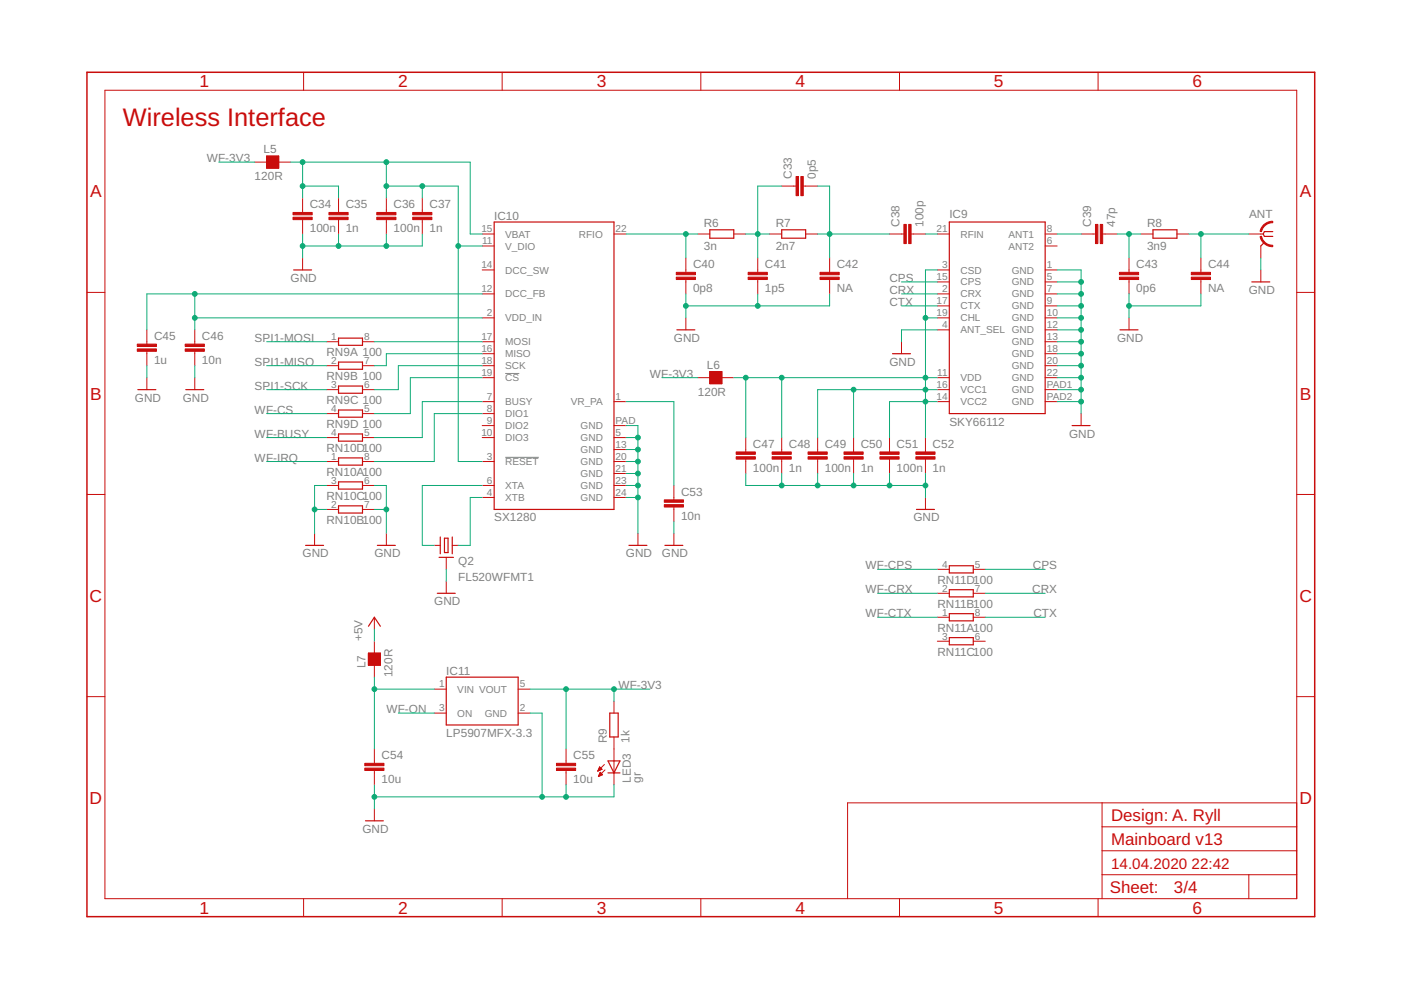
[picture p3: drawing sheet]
<svg xmlns="http://www.w3.org/2000/svg" width="297mm" height="210mm" viewBox="0 0 297 210" stroke-linecap="round" stroke-linejoin="round" font-family="sans-serif">
<path d="M107.1 79.2h3M107.1 97h7.1" fill="none" stroke="#808080" stroke-width=".21"/>
<g fill="none" stroke="#c90d0c" stroke-width=".21">
<path d="M22.2 19.1h252.7v171.4h-252.7zM64.4 15.3v3.8M106.5 15.3v3.8M148.6 15.3v3.8M190.7 15.3v3.8M232.8 15.3v3.8M54 34.4h7.6M165.7 39.5h3.1M170.3 39.5h3.1M64.2 42v3M64.2 46.6v3M64.2 54.7v2.5"/>
<path d="M71.8 42v3M71.8 46.6v3M81.9 42v3M81.9 46.6v3M89.5 42v3M89.5 46.6v3M102.2 52.2h2.6M102.2 57.2h2.6M102.2 49.6h2.6M130.2 49.6h2.5M145.4 54.7v3M145.4 59.3v3"/>
<path d="M148 49.6h2.5M155.6 49.6h2.5M160.7 54.7v3M160.7 59.3v3M163.2 49.6h2.5M170.8 49.6h2.6M175.9 54.7v3M175.9 59.3v3M188.6 49.6h3M193.2 49.6h3M198.7 57.2h2.6M198.7 49.6h2.6"/>
<path d="M198.7 59.8h2.6M221.6 52.2h2.5M221.6 57.2h2.5M221.6 49.6h2.5M221.6 59.8h2.5M229.2 49.6h3.1M233.8 49.6h3M239.4 54.7v3M239.4 59.3v3M241.9 49.6h2.6M249.5 49.6h2.6M254.6 54.7v3"/>
<path d="M254.6 59.3v3M264.8 49.6h3M267.3 52.2v2.5M267.3 57.2v2.6M18.4 62h3.8M31.1 69.9v3.1M31.1 74.5v3M41.3 69.9v3.1M41.3 74.5v3M69.2 72.5h2.6M69.2 77.5h2.6M76.9 72.5h2.5"/>
<path d="M76.9 77.5h2.5M102.2 67.4h2.6M102.2 62.3h2.6M102.2 75h2.6M102.2 72.5h2.6M102.2 77.5h2.6M145.4 67.4v2.5M191.1 72.5v2.5M198.7 67.4h2.6M198.7 62.3h2.6M198.7 64.9h2.6M198.7 69.9h2.6"/>
<path d="M221.6 67.4h2.5M221.6 62.3h2.5M221.6 75h2.5M221.6 72.5h2.5M221.6 77.5h2.5M221.6 64.9h2.5M221.6 69.9h2.5M239.4 67.4v2.5M274.9 62h3.8M31.1 80.1v2.5M41.3 80.1v2.5M69.2 97.9h2.6"/>
<path d="M69.2 87.7h2.6M69.2 92.8h2.6M69.2 82.6h2.6M76.9 97.9h2.5M76.9 87.7h2.5M76.9 92.8h2.5M76.9 82.6h2.5M102.2 85.2h2.6M102.2 97.9h2.6M102.2 90.2h2.6M102.2 87.7h2.6M102.2 92.8h2.6"/>
<path d="M102.2 80.1h2.6M130.2 85.2h2.5M130.2 97.9h2.5M130.2 90.2h2.5M130.2 92.8h2.5M130.2 95.3h2.5M148 80.1h7.6M158.1 92.8v3M158.1 97.3v3.1M165.7 92.8v3M165.7 97.3v3.1M173.4 92.8v3"/>
<path d="M173.4 97.3v3.1M181 92.8v3M181 97.3v3.1M188.6 92.8v3M188.6 97.3v3.1M196.2 92.8v3M196.2 97.3v3.1M198.7 85.2h2.6M198.7 80.1h2.6M198.7 82.6h2.6M221.6 85.2h2.5M221.6 80.1h2.5"/>
<path d="M221.6 82.6h2.5M229.2 87.7v2.5M18.4 104.8h3.8M66.7 113.1v2.5M69.2 102.9h2.6M69.2 108h2.6M76.9 102.9h2.5M76.9 108h2.5M81.9 113.1v2.5M92.1 115.6h1.2M94.6 118.2v2.5M95.9 115.6h1.3"/>
<path d="M102.2 102.9h2.6M102.2 105.5h2.6M130.2 102.9h2.5M130.2 105.5h2.5M130.2 100.4h2.5M135.3 113.1v2.5M142.9 102.9v3.1M142.9 107.5v3.1M142.9 113.1v2.5M196.2 105.5v2.5M274.9 104.8h3.8M79.4 130.9v2.5"/>
<path d="M79.4 136v7.6M94.6 123.3v2.5M198.7 120.7h2.6M198.7 125.8h2.6M198.7 130.9h2.6M198.7 136h2.6M206.4 120.7h2.5M206.4 125.8h2.5M206.4 130.9h2.5M206.4 136h2.5M18.4 147.7h3.8M79.4 158.8v3"/>
<path d="M92.1 146.1h2.5M92.1 151.2h2.5M109.9 146.1h2.5M109.9 151.2h2.5M120 158.8v3M130.2 148.7v2.5M130.2 156.3v10.1M274.9 147.7h3.8M79.4 163.4v3M79.4 171.5v2.5M120 163.4v3M126.8 163.5h.1"/>
<path d="M126.8 163.4h.3M126.9 163.2h.5M126.9 163.1h.7M126.9 164.6h.2M127 163h.5M127 164.4h.3M127 162.9h.4M127 164.3h.6M127.1 162.8h.2M127.1 164.2h.6M127.1 162.6l-.4 .9M127.1 162.6l.5 .5"/>
<path d="M127.1 162.6h.1M127.1 164.1h.5M127.2 164h.3M127.2 163.8h.1M127.3 163.7l.5 .6-.9 .3zM127.6 163.1l-.9 .4M128.1 162.1l-1.4 1.4M128.3 163.2l-1.4 1.4M233.7 170.2v20.3M233.7 175.3h41.2M274.9 170.2h-95.2v20.3M64.4 190.5v3.9"/>
<path d="M106.5 190.5v3.9M148.6 190.5v3.9M190.7 190.5v3.9M232.8 190.5v3.9M233.7 185.5h41.2M233.7 180.4h41.2M264.8 185.5v5"/>
</g>
<path d="M18.4 15.3h260.3v179.1h-260.3z" fill="none" stroke="#c90d0c" stroke-width=".32"/>
<g fill="none" stroke="#c90d0c" stroke-width=".25">
<path d="M56.5 33.1h2.6v2.5h-2.6zM62.3 57.2h3.8M104.8 47.1h25.4v60.9h-25.4zM150.5 48.7h5.1v1.8h-5.1zM165.7 48.7h5.1v1.8h-5.1zM201.3 47.1h20.3v40.6h-20.3zM244.5 48.7h5v1.8h-5zM265.4 59.8h3.8M268.1 51.4l-.8 .8M269.9 49.1h-1.8l-.3 .5 .3 .5h1.8M71.8 71.7h5.1v1.5h-5.1zM71.8 76.8h5.1v1.5h-5.1z"/>
<path d="M143.5 69.9h3.8M150.5 78.8h2.5v2.5h-2.5zM189.2 75h3.8M237.5 69.9h3.8M29.2 82.6h3.8M39.4 82.6h3.8M71.8 81.9h5.1v1.5h-5.1zM71.8 86.9h5.1v1.6h-5.1zM71.8 92h5.1v1.5h-5.1zM71.8 97.1h5.1v1.5h-5.1zM227.3 90.2h3.8M64.8 115.6h3.8"/>
<path d="M71.8 102.2h5.1v1.5h-5.1zM71.8 107.3h5.1v1.5h-5.1zM80 115.6h3.8M93.1 118.2h3M93.3 113.9v3.5M94.2 114.1h.8v3.1h-.8zM95.9 113.9v3.5M133.3 115.6h3.9M141 115.6h3.8M194.3 108h3.8M201.3 120h5.1v1.5h-5.1zM78.1 138.5h2.5v2.5h-2.5z"/>
<path d="M78.1 132.8l1.3-1.9 1.2 1.9M92.7 125.8h3.8M201.3 125h5.1v1.6h-5.1zM201.3 130.1h5.1v1.5h-5.1zM201.3 135.2h5.1v1.5h-5.1zM94.6 143.6h15.3v10.1h-15.3zM129.3 151.2h1.8v5.1h-1.8zM77.5 174h3.8M128.9 161.3h2.5l-1.2 2.6zM128.9 163.9h2.5"/>
</g>
<g fill="#c90d0c" stroke="#c90d0c" stroke-width=".21">
<path d="M78.1 138.5h2.5v2.5h-2.5z"/>
<path d="M77.3 162.9h4.1v.5h-4.1z"/>
<path d="M77.3 161.8h4.1v.5h-4.1z"/>
<path d="M118 162.9h4v.5h-4z"/>
<path d="M118 161.8h4v.5h-4z"/>
<path d="M56.5 33.1h2.6v2.5h-2.6z"/>
<path d="M62.1 46.1h4.1v.5h-4.1z"/>
<path d="M62.1 45h4.1v.6h-4.1z"/>
<path d="M69.7 46.1h4.1v.5h-4.1z"/>
<path d="M69.7 45h4.1v.6h-4.1z"/>
<path d="M79.9 46.1h4v.5h-4z"/>
<path d="M79.9 45h4v.6h-4z"/>
<path d="M87.5 46.1h4.1v.5h-4.1z"/>
<path d="M87.5 45h4.1v.6h-4.1z"/>
<path d="M39.3 74h4v.5h-4z"/>
<path d="M39.3 73h4v.5h-4z"/>
<path d="M29.1 74h4.1v.5h-4.1z"/>
<path d="M29.1 73h4.1v.5h-4.1z"/>
<path d="M140.8 107h4.1v.5h-4.1z"/>
<path d="M140.8 106h4.1v.5h-4.1z"/>
<path d="M192.7 47.6h.5v4h-.5z"/>
<path d="M191.6 47.6h.6v4h-.6z"/>
<path d="M173.9 58.8h4v.5h-4z"/>
<path d="M173.9 57.7h4v.6h-4z"/>
<path d="M169.8 37.4h.5v4.1h-.5z"/>
<path d="M168.8 37.4h.5v4.1h-.5z"/>
<path d="M158.6 58.8h4.1v.5h-4.1z"/>
<path d="M158.6 57.7h4.1v.6h-4.1z"/>
<path d="M143.4 58.8h4v.5h-4z"/>
<path d="M143.4 57.7h4v.6h-4z"/>
<path d="M150.5 78.8h2.5v2.5h-2.5z"/>
<path d="M156.1 96.8h4v.5h-4z"/>
<path d="M156.1 95.8h4v.5h-4z"/>
<path d="M163.7 96.8h4.1v.5h-4.1z"/>
<path d="M163.7 95.8h4.1v.5h-4.1z"/>
<path d="M171.3 96.8h4.1v.5h-4.1z"/>
<path d="M171.3 95.8h4.1v.5h-4.1z"/>
<path d="M178.9 96.8h4.1v.5h-4.1z"/>
<path d="M178.9 95.8h4.1v.5h-4.1z"/>
<path d="M186.6 96.8h4v.5h-4z"/>
<path d="M186.6 95.8h4v.5h-4z"/>
<path d="M194.2 96.8h4v.5h-4z"/>
<path d="M194.2 95.8h4v.5h-4z"/>
<path d="M233.3 47.6h.5v4h-.5z"/>
<path d="M232.3 47.6h.5v4h-.5z"/>
<path d="M237.3 58.8h4.1v.5h-4.1z"/>
<path d="M237.3 57.7h4.1v.6h-4.1z"/>
<path d="M252.6 58.8h4v.5h-4z"/>
<path d="M252.6 57.7h4v.6h-4z"/>
</g>
<g fill="#c90d0c" stroke="#c90d0c" stroke-width=".21">
<path d="M267.9 47.6l1.3-.6 .7-.1v.3a2.4 2.4 0 0 0-2.4 1.9h-.3v-.3z" fill-rule="evenodd"/>
<path d="M267.2 50.1h.3a2.39 2.39 0 0 0 2.4 1.9v.3a2.67 2.67 0 0 1-2.7-2.2z" fill-rule="evenodd"/>
</g>
<g fill="none" stroke="#0dab76" stroke-width=".21">
<path d="M46.4 34.4h7.6M61.6 34.4h38.1v15.2h2.5M64.2 34.4v7.6M64.2 39.5h7.6v2.5M81.9 34.4v7.6M81.9 39.5h15.3v58.4h5M89.5 39.5v2.5M165.7 39.5h-5v15.2M173.4 39.5h2.5v15.2M64.2 49.6v5.1M71.8 49.6v2.6M81.9 49.6v2.6"/>
<path d="M89.5 49.6v2.6h-25.3M97.2 52.2h5M132.7 49.6h15.3M145.4 49.6v5.1M158.1 49.6h5.1M173.4 49.6h15.2M191.1 59.8h7.6M196.2 49.6h2.5M198.7 57.2h-2.5v35.6M224.1 57.2h5.1v30.5M224.1 59.8h5.1M224.1 49.6h5.1"/>
<path d="M236.8 49.6h5.1M239.4 49.6v5.1M252.1 49.6h12.7M254.6 49.6v5.1M267.3 54.7v2.5M31.1 77.5v2.6M41.3 62.3v7.6M41.3 77.5v2.6M41.3 67.4h60.9M56.5 72.5h12.7M56.5 77.5h12.7M79.4 72.5h22.8"/>
<path d="M102.2 75h-20.3v2.5h-2.5M102.2 62.3h-71.1v7.6M102.2 77.5h-17.7v5.1h-5.1M145.4 62.3v5.1M160.7 62.3v2.6M175.9 62.3v2.6h-30.5M191.1 64.9h7.6M191.1 62.3h7.6M196.2 67.4h2.5M198.7 69.9h-7.6v2.6M224.1 64.9h5.1M224.1 69.9h5.1"/>
<path d="M224.1 62.3h5.1M224.1 67.4h5.1M224.1 72.5h5.1M224.1 75h5.1M224.1 77.5h5.1M239.4 62.3v5.1M254.6 62.3v2.6h-15.2M56.5 92.8h12.7M56.5 97.9h12.7M56.5 82.6h12.7M56.5 87.7h12.7M102.2 85.2h-12.7v7.6h-10.1"/>
<path d="M102.2 87.7h-10.1v10.2h-12.7M102.2 80.1h-15.2v7.6h-7.6M132.7 90.2h2.6v22.9M132.7 92.8h2.6M132.7 95.3h2.6M132.7 97.9h2.6M132.7 85.2h10.2v17.7M140.3 80.1h7.7M155.6 80.1h43.1M158.1 80.1v12.7M165.7 80.1v12.7M181 82.6v10.2"/>
<path d="M198.7 82.6h-25.3v10.2M198.7 85.2h-10.1v7.6M224.1 80.1h5.1M224.1 82.6h5.1M224.1 85.2h5.1M66.7 108h2.5M69.2 102.9h-2.5v10.2M79.4 102.9h2.5v10.2M79.4 108h2.5M102.2 102.9h-12.7v12.7h2.6M102.2 105.5h-2.5v10.1h-2.5M132.7 100.4h2.6"/>
<path d="M132.7 102.9h2.6M132.7 105.5h2.6M142.9 110.6v2.5M158.1 100.4v2.5h38.1M165.7 100.4v2.5M173.4 100.4v2.5M181 100.4v2.5M188.6 100.4v2.5M196.2 100.4v5.1M79.4 133.4v2.6M94.6 120.7v2.6M186.1 130.9h12.6"/>
<path d="M186.1 125.8h12.6M186.1 120.7h12.6M208.9 130.9h12.7M208.9 125.8h12.7M208.9 120.7h12.7M79.4 143.6v15.2M79.4 146.1h12.7M84.5 151.2h7.6M112.4 151.2h2.5v17.8M112.4 146.1h25.4M120 146.1v12.7M130.2 146.1v2.6"/>
<path d="M79.4 166.4v5.1M120 166.4v2.6M130.2 166.4v2.6h-50.8"/>
</g>
<g fill="#0dab76" stroke="#0dab76" stroke-width=".21">
<circle cx="79.4" cy="169" r=".51"/>
<circle cx="114.9" cy="169" r=".51"/>
<circle cx="120" cy="169" r=".51"/>
<circle cx="64.2" cy="52.2" r=".51"/>
<circle cx="71.8" cy="52.2" r=".51"/>
<circle cx="81.9" cy="52.2" r=".51"/>
<circle cx="135.3" cy="105.5" r=".51"/>
<circle cx="135.3" cy="102.9" r=".51"/>
<circle cx="135.3" cy="100.4" r=".51"/>
<circle cx="135.3" cy="97.9" r=".51"/>
<circle cx="135.3" cy="95.3" r=".51"/>
<circle cx="135.3" cy="92.8" r=".51"/>
<circle cx="145.4" cy="64.9" r=".51"/>
<circle cx="160.7" cy="64.9" r=".51"/>
<circle cx="165.7" cy="102.9" r=".51"/>
<circle cx="173.4" cy="102.9" r=".51"/>
<circle cx="181" cy="102.9" r=".51"/>
<circle cx="188.6" cy="102.9" r=".51"/>
<circle cx="196.2" cy="102.9" r=".51"/>
<circle cx="239.4" cy="64.9" r=".51"/>
<circle cx="229.2" cy="59.8" r=".51"/>
<circle cx="229.2" cy="62.3" r=".51"/>
<circle cx="229.2" cy="64.9" r=".51"/>
<circle cx="229.2" cy="67.4" r=".51"/>
<circle cx="229.2" cy="69.9" r=".51"/>
<circle cx="229.2" cy="72.5" r=".51"/>
<circle cx="229.2" cy="75" r=".51"/>
<circle cx="229.2" cy="77.5" r=".51"/>
<circle cx="229.2" cy="80.1" r=".51"/>
<circle cx="229.2" cy="82.6" r=".51"/>
<circle cx="229.2" cy="85.2" r=".51"/>
<circle cx="66.7" cy="108" r=".51"/>
<circle cx="81.9" cy="108" r=".51"/>
<circle cx="79.4" cy="146.1" r=".51"/>
<circle cx="120" cy="146.1" r=".51"/>
<circle cx="130.2" cy="146.1" r=".51"/>
<circle cx="89.5" cy="39.5" r=".51"/>
<circle cx="81.9" cy="39.5" r=".51"/>
<circle cx="81.9" cy="34.4" r=".51"/>
<circle cx="64.2" cy="39.5" r=".51"/>
<circle cx="64.2" cy="34.4" r=".51"/>
<circle cx="97.2" cy="52.2" r=".51"/>
<circle cx="41.3" cy="67.4" r=".51"/>
<circle cx="41.3" cy="62.3" r=".51"/>
<circle cx="160.7" cy="49.6" r=".51"/>
<circle cx="175.9" cy="49.6" r=".51"/>
<circle cx="145.4" cy="49.6" r=".51"/>
<circle cx="158.1" cy="80.1" r=".51"/>
<circle cx="196.2" cy="67.4" r=".51"/>
<circle cx="196.2" cy="80.1" r=".51"/>
<circle cx="196.2" cy="82.6" r=".51"/>
<circle cx="196.2" cy="85.2" r=".51"/>
<circle cx="165.7" cy="80.1" r=".51"/>
<circle cx="181" cy="82.6" r=".51"/>
<circle cx="239.4" cy="49.6" r=".51"/>
<circle cx="254.6" cy="49.6" r=".51"/>
</g>
<text font-size="5.4" fill="#c90d0c" x="26.1" y="26.8">Wireless Interface</text>
<g font-size="3.7" fill="#c90d0c">
<text x="42.3" y="18.5">1</text>
<text x="84.4" y="18.5">2</text>
<text x="126.5" y="18.5">3</text>
<text x="168.6" y="18.5">4</text>
<text x="210.7" y="18.5">5</text>
<text x="252.9" y="18.5">6</text>
<text x="19.1" y="41.9">A</text>
<text x="275.6" y="41.9">A</text>
<text x="19.1" y="84.7">B</text>
<text x="275.6" y="84.7">B</text>
<text x="19" y="127.6">C</text>
<text x="275.5" y="127.6">C</text>
<text x="19" y="170.4">D</text>
<text x="275.5" y="170.4">D</text>
<text x="42.3" y="193.7">1</text>
<text x="84.4" y="193.7">2</text>
<text x="126.5" y="193.7">3</text>
<text x="168.6" y="193.7">4</text>
<text x="210.7" y="193.7">5</text>
<text x="252.9" y="193.7">6</text>
</g>
<g font-size="3.6" fill="#c90d0c">
<text x="235.6" y="174">Design: A. Ryll</text>
<text x="235.6" y="179.1">Mainboard v13</text>
<text x="235.3" y="189.4">Sheet:</text>
<text x="248.9" y="189.3">3/4</text>
</g>
<g font-size="3.2" fill="#c90d0c">
<text x="235.6" y="184.2">14.04.2020</text>
<text x="252.6" y="184.2">22:42</text>
</g>
<g font-size="2.5" fill="#808080">
<text x="43.8" y="34.4">WF-3V3</text>
<text x="55.9" y="32.5">L5</text>
<text x="54" y="38.2">120R</text>
<text x="167.9" y="37.9" transform="rotate(-90 167.9 37.9)">C33</text>
<text x="173" y="37.9" transform="rotate(-90 173 37.9)">0p5</text>
<text x="65.7" y="44.1">C34</text>
<text x="73.3" y="44.1">C35</text>
<text x="83.4" y="44.1">C36</text>
<text x="91.1" y="44.1">C37</text>
<text x="104.8" y="46.6">IC10</text>
<text x="201.3" y="46.3">IC9</text>
<text x="264.8" y="46.3">ANT</text>
<text x="65.7" y="49.2">100n</text>
<text x="73.3" y="49.2">1n</text>
<text x="83.4" y="49.2">100n</text>
<text x="91.1" y="49.2">1n</text>
<text x="149.2" y="52.9">3n</text>
<text x="149.2" y="48.1">R6</text>
<text x="164.5" y="52.9">2n7</text>
<text x="164.5" y="48.1">R7</text>
<text x="190.7" y="48.1" transform="rotate(-90 190.7 48.1)">C38</text>
<text x="195.8" y="48.1" transform="rotate(-90 195.8 48.1)">100p</text>
<text x="231.4" y="48.1" transform="rotate(-90 231.4 48.1)">C39</text>
<text x="236.5" y="48.1" transform="rotate(-90 236.5 48.1)">47p</text>
<text x="243.2" y="52.9">3n9</text>
<text x="243.2" y="48.1">R8</text>
<text x="61.6" y="59.8">GND</text>
<text x="146.9" y="56.8">C40</text>
<text x="162.2" y="56.8">C41</text>
<text x="177.4" y="56.8">C42</text>
<text x="188.6" y="59.8">CPS</text>
<text x="240.9" y="56.8">C43</text>
<text x="256.1" y="56.8">C44</text>
<text x="146.9" y="61.9">0p8</text>
<text x="162.2" y="61.9">1p5</text>
<text x="177.4" y="61.9">NA</text>
<text x="188.6" y="64.8">CTX</text>
<text x="188.6" y="62.3">CRX</text>
<text x="240.9" y="61.9">0p6</text>
<text x="256.1" y="61.9">NA</text>
<text x="264.8" y="62.3">GND</text>
<text x="32.7" y="77.2">1u</text>
<text x="32.7" y="72.1">C45</text>
<text x="42.8" y="77.2">10n</text>
<text x="42.8" y="72.1">C46</text>
<text x="54" y="72.5">SPI1-MOSI</text>
<text x="54" y="77.5">SPI1-MISO</text>
<text x="69.2" y="75.5">RN9A 100</text>
<text x="142.9" y="72.5">GND</text>
<text x="188.6" y="77.5">GND</text>
<text x="236.8" y="72.5">GND</text>
<text x="54" y="82.6">SPI1-SCK</text>
<text x="69.2" y="80.6">RN9B 100</text>
<text x="137.8" y="80.1">WF-3V3</text>
<text x="148" y="83.9">120R</text>
<text x="149.9" y="78.2">L6</text>
<text x="28.6" y="85.2">GND</text>
<text x="38.8" y="85.2">GND</text>
<text x="54" y="87.7">WF-CS</text>
<text x="69.2" y="85.7">RN9C 100</text>
<text x="54" y="92.8">WF-BUSY</text>
<text x="69.2" y="90.7">RN9D 100</text>
<text x="69.2" y="95.8">RN10D100</text>
<text x="159.6" y="94.9">C47</text>
<text x="167.3" y="94.9">C48</text>
<text x="174.9" y="94.9">C49</text>
<text x="182.5" y="94.9">C50</text>
<text x="190.1" y="94.9">C51</text>
<text x="197.7" y="94.9">C52</text>
<text x="201.3" y="90.2">SKY66112</text>
<text x="226.7" y="92.8">GND</text>
<text x="54" y="97.9">WF-IRQ</text>
<text x="69.2" y="100.9">RN10A100</text>
<text x="159.6" y="100">100n</text>
<text x="167.3" y="100">1n</text>
<text x="174.9" y="100">100n</text>
<text x="182.5" y="100">1n</text>
<text x="190.1" y="100">100n</text>
<text x="197.7" y="100">1n</text>
<text x="69.2" y="106">RN10C100</text>
<text x="144.4" y="105.1">C53</text>
<text x="69.2" y="111.1">RN10B100</text>
<text x="104.8" y="110.6">SX1280</text>
<text x="144.4" y="110.2">10n</text>
<text x="193.7" y="110.6">GND</text>
<text x="64.1" y="118.2">GND</text>
<text x="79.4" y="118.2">GND</text>
<text x="97.2" y="119.7">Q2</text>
<text x="132.7" y="118.2">GND</text>
<text x="140.3" y="118.2">GND</text>
<text x="97.2" y="123.3">FL520WFMT1</text>
<text x="183.5" y="120.7">WF-CPS</text>
<text x="183.5" y="125.8">WF-CRX</text>
<text x="198.7" y="123.8">RN11D100</text>
<text x="218.9" y="125.8">CRX</text>
<text x="219" y="120.7">CPS</text>
<text x="92.1" y="128.3">GND</text>
<text x="183.5" y="130.9">WF-CTX</text>
<text x="198.7" y="128.8">RN11B100</text>
<text x="219.1" y="130.9">CTX</text>
<text x="76.8" y="135.9" transform="rotate(-90 76.8 135.9)">+5V</text>
<text x="198.7" y="133.9">RN11A100</text>
<text x="77.5" y="141.7" transform="rotate(-90 77.5 141.7)">L7</text>
<text x="83.2" y="143.6" transform="rotate(-90 83.2 143.6)">120R</text>
<text x="94.6" y="143.1">IC11</text>
<text x="198.7" y="139">RN11C100</text>
<text x="131.1" y="146.1">WF-3V3</text>
<text x="81.9" y="151.2">WF-ON</text>
<text x="80.9" y="161">C54</text>
<text x="94.6" y="156.3">LP5907MFX-3.3</text>
<text x="121.5" y="161">C55</text>
<text x="128.7" y="157.5" transform="rotate(-90 128.7 157.5)">R9</text>
<text x="133.5" y="157.5" transform="rotate(-90 133.5 157.5)">1k</text>
<text x="80.9" y="166">10u</text>
<text x="121.5" y="166">10u</text>
<text x="133.7" y="165.9" transform="rotate(-90 133.7 165.9)">LED3</text>
<text x="135.9" y="165.9" transform="rotate(-90 135.9 165.9)">gr</text>
<text x="76.8" y="176.6">GND</text>
</g>
<g font-size="2.1" fill="#808080">
<text x="102.1" y="49.3">15</text>
<text x="102.2" y="51.8">11</text>
<text x="107.1" y="52.9">V_DIO</text>
<text x="107.1" y="50.4">VBAT</text>
<text x="122.7" y="50.4">RFIO</text>
<text x="130.5" y="49.3">22</text>
<text x="198.6" y="49.3">21</text>
<text x="203.6" y="50.4">RFIN</text>
<text x="213.8" y="50.4">ANT1</text>
<text x="213.8" y="52.9">ANT2</text>
<text x="222" y="49.3">8</text>
<text x="222" y="51.8">6</text>
<text x="102.1" y="56.9">14</text>
<text x="107.1" y="58">DCC_SW</text>
<text x="198.6" y="59.4">15</text>
<text x="199.7" y="56.9">3</text>
<text x="203.6" y="58">CSD</text>
<text x="214.5" y="58">GND</text>
<text x="222" y="56.9">1</text>
<text x="222" y="59.4">5</text>
<text x="102.1" y="62">12</text>
<text x="107.1" y="63.1">DCC_FB</text>
<text x="198.6" y="64.5">17</text>
<text x="199.7" y="62">2</text>
<text x="203.6" y="60.5">CPS</text>
<text x="203.6" y="63.1">CRX</text>
<text x="203.6" y="65.6">CTX</text>
<text x="214.5" y="60.5">GND</text>
<text x="214.5" y="63.1">GND</text>
<text x="214.5" y="65.6">GND</text>
<text x="222" y="62">7</text>
<text x="222" y="64.5">9</text>
<text x="103.2" y="67">2</text>
<text x="107.1" y="68.1">VDD_IN</text>
<text x="198.6" y="67">19</text>
<text x="199.7" y="69.6">4</text>
<text x="203.6" y="68.1">CHL</text>
<text x="203.6" y="70.7">ANT_SEL GND</text>
<text x="214.5" y="68.1">GND</text>
<text x="222" y="67">10</text>
<text x="222" y="69.6">12</text>
<text x="70.2" y="72.1">1</text>
<text x="70.2" y="77.2">2</text>
<text x="77.2" y="72.1">8</text>
<text x="77.2" y="77.2">7</text>
<text x="102.1" y="74.6">16</text>
<text x="102.1" y="72.1">17</text>
<text x="102.1" y="77.2">18</text>
<text x="107.1" y="75.8">MISO</text>
<text x="107.1" y="73.2">MOSI</text>
<text x="214.5" y="73.2">GND</text>
<text x="214.5" y="75.8">GND</text>
<text x="222" y="72.1">13</text>
<text x="222" y="74.6">18</text>
<text x="222" y="77.2">20</text>
<text x="70.2" y="82.3">3</text>
<text x="77.2" y="82.3">6</text>
<text x="102.1" y="79.7">19</text>
<text x="107.1" y="78.3">SCK</text>
<text x="107.1" y="80.8">CS</text>
<text x="198.6" y="82.3">16</text>
<text x="198.7" y="79.7">11</text>
<text x="203.6" y="80.8">VDD</text>
<text x="203.6" y="83.4">VCC1</text>
<text x="214.5" y="78.3">GND</text>
<text x="214.5" y="80.8">GND</text>
<text x="214.5" y="83.4">GND</text>
<text x="222" y="79.7">22</text>
<text x="222" y="82.3">PAD1</text>
<text x="70.2" y="87.3">4</text>
<text x="77.2" y="87.3">5</text>
<text x="103.2" y="84.8">7</text>
<text x="103.2" y="87.3">8</text>
<text x="103.2" y="89.9">9</text>
<text x="107.1" y="85.9">BUSY</text>
<text x="107.1" y="88.5">DIO1</text>
<text x="121" y="85.9">VR_PA</text>
<text x="130.5" y="84.8">1</text>
<text x="130.5" y="89.9">PAD</text>
<text x="198.6" y="84.8">14</text>
<text x="203.6" y="85.9">VCC2</text>
<text x="214.5" y="85.9">GND</text>
<text x="222" y="84.8">PAD2</text>
<text x="70.2" y="92.4">4</text>
<text x="77.2" y="92.4">5</text>
<text x="102.1" y="92.4">10</text>
<text x="107.1" y="91">DIO2</text>
<text x="107.1" y="93.5">DIO3</text>
<text x="123.1" y="91">GND</text>
<text x="123.1" y="93.5">GND</text>
<text x="130.5" y="92.4">5</text>
<text x="130.5" y="95">13</text>
<text x="70.2" y="97.5">1</text>
<text x="77.2" y="97.5">8</text>
<text x="103.2" y="97.5">3</text>
<text x="107.1" y="98.6">RESET</text>
<text x="123.1" y="96.1">GND</text>
<text x="123.1" y="98.6">GND</text>
<text x="123.1" y="101.2">GND</text>
<text x="130.5" y="97.5">20</text>
<text x="130.5" y="100">21</text>
<text x="70.2" y="102.6">3</text>
<text x="70.2" y="107.7">2</text>
<text x="77.2" y="102.6">6</text>
<text x="77.2" y="107.7">7</text>
<text x="103.2" y="102.6">6</text>
<text x="103.2" y="105.1">4</text>
<text x="107.1" y="103.7">XTA</text>
<text x="107.1" y="106.2">XTB</text>
<text x="123.1" y="103.7">GND</text>
<text x="123.1" y="106.2">GND</text>
<text x="130.5" y="102.6">23</text>
<text x="130.5" y="105.1">24</text>
<text x="199.7" y="120.4">4</text>
<text x="199.7" y="125.4">2</text>
<text x="206.7" y="120.4">5</text>
<text x="206.7" y="125.4">7</text>
<text x="199.7" y="130.5">1</text>
<text x="206.7" y="130.5">8</text>
<text x="199.7" y="135.6">3</text>
<text x="206.7" y="135.6">6</text>
<text x="93.1" y="145.7">1</text>
<text x="97" y="146.9">VIN VOUT</text>
<text x="110.2" y="145.7">5</text>
<text x="93.1" y="150.8">3</text>
<text x="97" y="151.9">ON</text>
<text x="102.8" y="151.9">GND</text>
<text x="110.2" y="150.8">2</text>
</g>
</svg>
